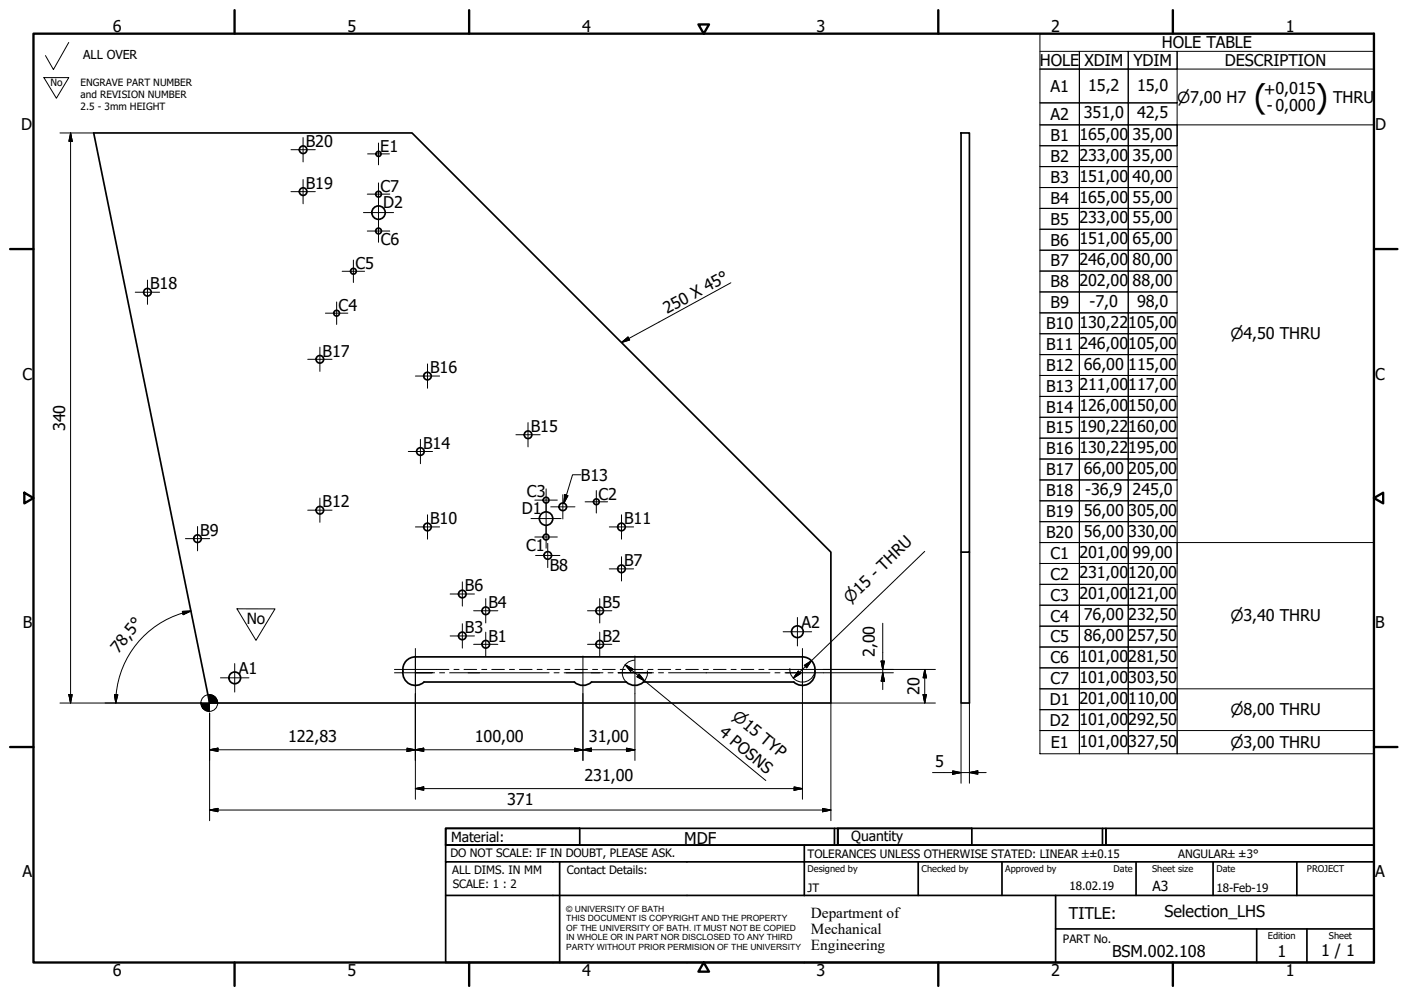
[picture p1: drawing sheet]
<svg xmlns="http://www.w3.org/2000/svg" width="420mm" height="297mm" viewBox="0 0 420 297" stroke-linecap="round" stroke-linejoin="round" font-family="sans-serif">
<!-- layer: Visible (ISO) -->
<g fill="none" stroke="#000" stroke-width=".51">
<path d="M28 39.7h95l124.9 125v45h-185.4zM286.8 39.7h2.5v125h-2.5zM286.8 164.7v45h2.5v-45M126.5 203.4h44.9M171.4 203.4a3.8 3.8 0 0 0 5.1 0M176.5 203.4h10.4M186.9 203.4a3.8 3.8 0 0 0 5.1 0M192 203.4h44.9M236.9 203.4a3.9 3.9 0 0 0 4.5 .4 3.9 3.9 0 0 0 1.8-4.2 3.8 3.8 0 0 0-3.7-3.7h-115.5a4 4 0 0 0-3.8 4.9 3.8 3.8 0 0 0 2.3 3.3 3.8 3.8 0 0 0 4-.7"/>
<circle cx="90.5" cy="44.7" r="1.13"/>
<circle cx="90.5" cy="57.1" r="1.13"/>
<circle cx="113" cy="45.9" r=".75"/>
<circle cx="113" cy="57.9" r=".86"/>
<circle cx="113" cy="68.9" r=".86"/>
<circle cx="113" cy="63.4" r="2"/>
<circle cx="44" cy="87.2" r="1.13"/>
<circle cx="100.4" cy="93.4" r=".86"/>
<circle cx="105.5" cy="80.9" r=".86"/>
<circle cx="95.5" cy="107.2" r="1.13"/>
<circle cx="127.6" cy="112.2" r="1.13"/>
<circle cx="125.4" cy="134.7" r="1.13"/>
<circle cx="157.6" cy="129.7" r="1.13"/>
<circle cx="95.5" cy="152.2" r="1.13"/>
<circle cx="127.6" cy="157.2" r="1.13"/>
<circle cx="163" cy="149.2" r=".86"/>
<circle cx="163" cy="154.7" r="2"/>
<circle cx="167.9" cy="151.1" r="1.13"/>
<circle cx="178" cy="149.6" r=".86"/>
<circle cx="185.5" cy="157.2" r="1.13"/>
<circle cx="58.9" cy="160.7" r="1.13"/>
<circle cx="138" cy="177.2" r="1.13"/>
<circle cx="163" cy="160.2" r=".86"/>
<circle cx="163.5" cy="165.6" r="1.13"/>
<circle cx="185.5" cy="169.6" r="1.13"/>
<circle cx="138" cy="189.6" r="1.13"/>
<circle cx="145" cy="182.2" r="1.13"/>
<circle cx="145" cy="192.1" r="1.13"/>
<circle cx="179" cy="182.2" r="1.13"/>
<circle cx="179" cy="192.1" r="1.13"/>
<circle cx="237.9" cy="188.4" r="1.75"/>
<circle cx="70.1" cy="202.2" r="1.75"/>
</g>
<!-- layer: Border (ISO) -->
<g fill="none" stroke="#000" stroke-width=".7">
<path d="M10 10h400v277h-400zM70 3v7M140 3v7M208.4 7.3h3.2l-1.6 2.7zM280 3v7M350 3v7M3 74.3h7M410 74.3h7M7.3 146.9l2.7 1.6-2.7 1.6zM410 148.5l2.7-1.6v3.2zM3 222.8h7M410 222.8h7"/>
<path d="M70 287v7M140 287v7M210 287l1.6 2.8h-3.2zM280 287v7M350 287v7"/>
</g>
<!-- layer: Title (ISO) -->
<g fill="none" stroke="#000" stroke-width=".51">
<path d="M133 247h40v5h-40zM133 247h117v5h-117zM133 257v-5h277v5M133 257h277v30h-277zM167 257v30M240 252v15M249 247v5M250 247h40v5h-40zM250 247h80v5h-80zM274 257v10M299 257v10M329 247v5"/>
<path d="M330 247h80v5h-80zM339 257v10M362 257v10M387 257v10M133 267h277M315 277h95M315 267v20M375 277v10M390 277v10"/>
</g>
<!-- layer: Sketch Geometry (ISO) -->
<path d="M20.5 12.7l-4.6 8.1-2.3-4.2M13.1 23.1h7.4l-3.7 6.2zM70.7 181.6h11.4l-5.7 9.4zM62.5 209.7h.1" fill="none" stroke="#000" stroke-width=".3"/>
<path d="M76.3 200.4h.1" fill="none" stroke="#fff" stroke-width=".3"/>
<!-- layer: Dimension (ISO) -->
<g fill="none" stroke="#000" stroke-width=".3">
<path d="M17.9 39.7h10.1M21.1 39.7l.4 2.4h-.9zM21.1 39.7v170M275.9 164.4l-39.2 37.9M54.4 182.3l2.6-.1-2.3 1.1zM57 182.2a28 28 0 0 0-22.3 25M185.8 199.8l-.1 .8M186.6 198.3l2.2 1.2-.6 .7zM186.6 198.3l41.9 34.5M189.3 196.9a3.8 3.8 0 0 0-3.4 2.7M235.7 199.8l.1 .8M235.7 199.4v.2"/>
<path d="M240 198.4l2.1-1.4-1.4 2.1zM245.7 199.7h33.4M262.9 197.2h1l-.5 2.5zM263.4 185.9v19.8M275.9 199.7l.6 2.4h-1zM275.9 199.7v10M17.9 209.7h42.1M20.6 207.1h.9l-.4 2.6zM34.2 207.1l1 .1-.7 2.5zM34.6 207.2l-.1 2.5M62.5 212.6v32.2M124 206.9v31.5"/>
<path d="M173.9 206.9v19.9M185.7 200.8l.3 1.4 .9 1.2M189.5 206.9v19.9M190.7 201.1l1.6 1.9-2.2-1.2zM193.2 200.1v.5M193.2 200.8l-.3 1.4-.9 1.2M235.9 200.8a3.8 3.8 0 0 0 3.4 2.6M238.2 200.2l.7 .7-2.2 1.4zM239.5 206.9v31.5M243 200.8a3.8 3.8 0 0 1-3.5 2.6M243.2 200.2l-.1 .4M245.7 200.6h20.9"/>
<path d="M263.4 200.6l.5 2.6h-1zM275.5 207.1h1l-.6 2.6zM279.1 209.7h-31.2v35.1M286.8 209.7v23.9M289.3 209.7v23.9M62.5 223.6l2.5-.5v1zM62.5 223.6h127M121.5 223.1l2.5 .5-2.5 .5zM124 235.2l2.4-.5v1zM124 223.6l2.4-.5v1zM124 235.2h115.5M171.4 223.1l2.5 .5-2.5 .5z"/>
<path d="M173.9 223.6l2.5-.5v1zM186.9 223.1l2.6 .5-2.6 .5zM237 234.7l2.5 .5-2.5 .5zM278.3 230.4h16M284.3 229.9l2.5 .5-2.5 .5zM289.3 230.4l2.5-.5v1zM62.5 241.6l2.5-.5v1zM62.5 241.6h185.4M245.4 241.1l2.5 .5-2.5 .5z"/>
<circle cx="62.5" cy="209.7" r="2.51"/>
</g>
<g fill="#000" stroke="#000" stroke-width=".3">
<path d="M21.1 39.7l.4 2.4zM21.1 39.7l.4 2.4h-.9zM54.7 183.3l2.3-1.1zM54.4 182.3l2.6-.1-2.3 1.1zM186.6 198.3l2.2 1.2zM186.6 198.3l2.2 1.2-.6 .7zM242.1 197l-1.4 2.1zM240 198.4l2.1-1.4-1.4 2.1zM262.9 197.2l.5 2.5zM262.9 197.2h1l-.5 2.5zM20.6 207.1l.5 2.6zM20.6 207.1h.9l-.4 2.6z"/>
<path d="M34.2 207.1l.3 2.6zM34.2 207.1l1 .1-.7 2.5zM60 209.7l.7 1.7-.5-.8zM60 209.7l1.5 2.3-.8-.6zM60 209.7l2.5 2.5-1-.2zM62.5 209.7h2.5zM62.5 207.1l2.5 2.6h-2.5zM62.5 207.1v5.1zM60 209.7h2.5v2.5zM60 209.7h2.5zM64.2 207.9l.6 .8 .2 1zM63.4 207.3l.8 .6 .8 1.8z"/>
<path d="M62.5 207.1l.9 .2 1.6 2.4zM190.1 201.8l2.2 1.2zM190.7 201.1l1.6 1.9-2.2-1.2zM238.2 200.2l-1.5 2.1zM238.2 200.2l.7 .7-2.2 1.4zM263.4 200.6l.5 2.6zM263.4 200.6l.5 2.6h-1zM275.5 207.1l.4 2.6zM275.5 207.1h1l-.6 2.6zM275.9 199.7l.6 2.4zM275.9 199.7l.6 2.4h-1zM62.5 223.6l2.5-.5z"/>
<path d="M62.5 223.6l2.5-.5v1zM121.5 224.1l2.5-.5zM121.5 223.1l2.5 .5-2.5 .5zM124 235.2l2.4-.5zM124 235.2l2.4-.5v1zM124 223.6l2.4-.5zM124 223.6l2.4-.5v1zM171.4 224.1l2.5-.5zM171.4 223.1l2.5 .5-2.5 .5zM173.9 223.6l2.5-.5zM173.9 223.6l2.5-.5v1zM186.9 224.1l2.6-.5z"/>
<path d="M186.9 223.1l2.6 .5-2.6 .5zM237 235.7l2.5-.5zM237 234.7l2.5 .5-2.5 .5zM284.3 230.9l2.5-.5zM284.3 229.9l2.5 .5-2.5 .5zM289.3 230.4l2.5-.5zM289.3 230.4l2.5-.5v1zM62.5 241.6l2.5-.5zM62.5 241.6l2.5-.5v1zM245.4 242.1l2.5-.5zM245.4 241.1l2.5 .5-2.5 .5z"/>
</g>
<!-- layer: Symbol (ISO) -->
<g fill="none" stroke="#000" stroke-width=".3">
<path d="M310.3 15.3h11.8v5.3h-11.8h11.8v10.1h-11.8h11.8v6.5h-11.8h11.8v6.3h-11.8h11.8v6.2h-11.8h11.8v6.2h-11.8h11.8v6.3h-11.8h11.8v6.2h-11.8h11.8v6.2h-11.8h11.8v6.2h-11.8h11.8v6.3h-11.8h11.8v6.2h-11.8h11.8v6.2h-11.8h11.8v6.3h-11.8h11.8v6.2h-11.8h11.8v6.2h-11.8h11.8v6.2h-11.8h11.8v6.3h-11.8h11.8v6.2h-11.8h11.8v6.2h-11.8h11.8v6.3h-11.8h11.8v6.2h-11.8h11.8v6.2h-11.8h11.8v6.2h-11.8h11.8v6.3h-11.8h11.8v6.2h-11.8h11.8v6.2h-11.8h11.8v6.3h-11.8h11.8v6.2h-11.8h11.8v6.2h-11.8h11.8v6.3h-11.8h11.8v6.2h-11.8h11.8v6.9v-6.9h14.6v6.9v-6.9h14.6v6.9v-6.9h58.7v6.9M310.3 10h99.7v214.8h-99.7zM322.1 15.3h14.6v5.3h-14.6zM336.7 15.3h14.6v5.3h-14.6zM410 15.3h-58.7v5.3h58.7M322.1 20.6h14.6v10.1h-14.6zM322.1 30.7h14.6v6.5h-14.6zM322.1 37.2h14.6v6.3h-14.6zM336.7 20.6h14.6v10.1h-14.6zM336.7 30.7h14.6v6.5h-14.6zM336.7 37.2h14.6v6.3h-14.6zM322.1 43.5h14.6v6.2h-14.6z"/>
<path d="M322.1 49.7h14.6v6.2h-14.6zM322.1 55.9h14.6v6.3h-14.6zM336.7 43.5h14.6v6.2h-14.6zM336.7 49.7h14.6v6.2h-14.6zM336.7 55.9h14.6v6.3h-14.6zM351.3 43.5v-6.3h58.7v6.3M322.1 62.2h14.6v6.2h-14.6zM322.1 68.4h14.6v6.2h-14.6zM322.1 74.6h14.6v6.2h-14.6zM336.7 62.2h14.6v6.2h-14.6zM336.7 68.4h14.6v6.2h-14.6zM336.7 74.6h14.6v6.2h-14.6z"/>
<path d="M218.1 84.3l-32.6 17.9M322.1 80.8h14.6v6.3h-14.6zM322.1 87.1h14.6v6.2h-14.6zM322.1 93.3h14.6v6.2h-14.6zM322.1 99.5h14.6v6.3h-14.6zM336.7 80.8h14.6v6.3h-14.6zM336.7 87.1h14.6v6.2h-14.6zM336.7 93.3h14.6v6.2h-14.6zM336.7 99.5h14.6v6.3h-14.6zM185.5 102.2l1.9-1.7 .5 .9zM322.1 105.8h14.6v6.2h-14.6zM322.1 112h14.6v6.2h-14.6z"/>
<path d="M322.1 118.2h14.6v6.2h-14.6zM336.7 105.8h14.6v6.2h-14.6zM336.7 112h14.6v6.2h-14.6zM336.7 118.2h14.6v6.2h-14.6zM322.1 124.4h14.6v6.3h-14.6zM322.1 130.7h14.6v6.2h-14.6zM322.1 136.9h14.6v6.2h-14.6zM336.7 124.4h14.6v6.3h-14.6zM336.7 130.7h14.6v6.2h-14.6zM336.7 136.9h14.6v6.2h-14.6zM168.5 147.5l1 .3-1.2 2.3zM173.4 141.6h-2.5l-2.6 8.5"/>
<path d="M322.1 143.1h14.6v6.3h-14.6zM322.1 149.4h14.6v6.2h-14.6zM322.1 155.6h14.6v6.2h-14.6zM336.7 143.1h14.6v6.3h-14.6zM336.7 149.4h14.6v6.2h-14.6zM336.7 155.6h14.6v6.2h-14.6zM322.1 161.8h14.6v6.2h-14.6zM322.1 168h14.6v6.3h-14.6zM322.1 174.3h14.6v6.2h-14.6zM336.7 161.8h14.6v6.2h-14.6zM336.7 168h14.6v6.3h-14.6zM336.7 174.3h14.6v6.2h-14.6z"/>
<path d="M351.3 168v-6.2h58.7v6.2M322.1 180.5h14.6v6.2h-14.6zM322.1 186.7h14.6v6.3h-14.6zM322.1 193h14.6v6.2h-14.6zM322.1 199.2h14.6v6.2h-14.6zM336.7 180.5h14.6v6.2h-14.6zM336.7 186.7h14.6v6.3h-14.6zM336.7 193h14.6v6.2h-14.6zM336.7 199.2h14.6v6.2h-14.6zM322.1 205.4h14.6v6.3h-14.6zM322.1 211.7h14.6v6.2h-14.6zM336.7 205.4h14.6v6.3h-14.6z"/>
<path d="M336.7 211.7h14.6v6.2h-14.6zM351.3 211.7v-6.3h58.7v6.3"/>
</g>
<path d="M185.5 102.2l1.9-1.7zM185.5 102.2l1.9-1.7 .5 .9zM168.5 147.5l-.2 2.6zM168.5 147.5l1 .3-1.2 2.3z" fill="#000" stroke="#000" stroke-width=".3"/>
<!-- layer: Center Mark (ISO) -->
<g fill="none" stroke="#000" stroke-width=".3">
<path d="M86.8 44.6h7.3M86.8 57.2h7.3M90.4 41v7.3M90.4 53.5v7.3M109.6 57.9h6.7M109.7 45.9h6.5M112.9 42.7v6.5M112.9 54.6v6.7M112.9 58.9v9M105.5 77.6v6.7M108.5 63.4h9M109.6 68.9h6.7"/>
<path d="M112.9 65.6v6.6M40.4 87.2h7.2M44 83.5v7.3M97.1 93.4h6.7M100.5 90.1v6.7M102.1 80.9h6.7M91.8 107.2h7.3M95.5 103.5v7.3M124 112.1h7.2M127.6 108.5v7.3M121.8 134.6h7.3M125.5 131v7.3"/>
<path d="M153.9 129.7h7.3M157.6 126v7.3M58.9 157v7.3M91.8 152.2h7.3M95.5 148.5v7.3M124 157.1h7.2M127.6 153.5v7.3M158.5 154.7h8.9M159.6 149.1h6.7M163 145.8v6.7M163 150.2v9M163 156.8v6.7"/>
<path d="M164.3 151.2h7.3M168 147.5v7.3M174.6 149.7h6.7M177.9 146.3v6.7M181.8 157.1h7.3M185.5 153.5v7.3M55.3 160.6h7.3M134.3 177.2h7.3M138 173.5v7.3M144.9 178.5v7.3M159.6 160.2h6.7M159.8 165.7h7.3"/>
<path d="M163.4 162v7.3M179 178.5v7.3M181.8 169.7h7.3M185.5 166v7.3M70 197.9v8.5M124 193.4v11.2M124 195.7v4.9h-6.3M134.3 189.7h7.3M138 186v7.3M141.3 182.1h7.3M141.3 192.2h7.3M144.9 188.5v7.3"/>
<path d="M173.9 195.7v11.2M175.3 192.2h7.3M175.3 182.1h7.3M179 188.5v7.3M189.5 195.7v11.2M233.7 188.4h8.5M238 184.2v8.4M239.5 193.4v11.2M239.5 195.7v11.2M65.8 202.1h8.5M124 200.6v6.3M128.9 200.6h-4.9h5.7"/>
<path d="M131.2 200.6h1.5M134.2 200.6h29.7M165.3 200.6h1.5M168.3 200.6h5.6M169 200.6h10M176.4 200.6h3.5M181.4 200.6h1.5M184.4 200.6h5.1h-5.1M194.5 200.6h-5h5.5M196.5 200.6h1.5M199.5 200.6h30.2M231.2 200.6h1.5"/>
<path d="M234.3 200.6h5.2M234.5 200.6h11.2"/>
</g>
<!-- layer: Centerline (ISO) -->
<g fill="none" stroke="#000" stroke-width=".3">
<path d="M117.7 199.7h16.3M135.5 199.7h1.5M138.5 199.7h3.7M143.7 199.7h1.5M146.7 199.7h3.8M152 199.7h1.5M155 199.7h3.8M160.3 199.7h1.5M163.3 199.7h3.7M168.6 199.7h1.5M171.6 199.7h3.7M176.8 199.7h1.5"/>
<path d="M179.8 199.7h3.8M185.1 199.7h1.5M188.1 199.7h3.8M193.4 199.7h1.5M196.4 199.7h3.7M201.6 199.7h1.5M204.6 199.7h3.8M209.9 199.7h1.5M212.9 199.7h3.8M218.2 199.7h1.5M221.2 199.7h3.7M226.4 199.7h1.5"/>
<path d="M229.4 199.7h16.3"/>
</g>
<g font-size="9.7">
<text x="374.3" y="32.1">(</text>
<text x="392.6" y="32.1">)</text>
</g>
<g font-size="4.8">
<text x="33.7" y="9.6">6</text>
<text x="103.7" y="9.6">5</text>
<text x="173.7" y="9.6">4</text>
<text x="243.7" y="9.6">3</text>
<text x="313.7" y="9.6">2</text>
<text x="383.7" y="9.6">1</text>
<text x="346.7" y="14.4">HOLE TABLE</text>
<text x="310.3" y="19.7">HOLE</text>
<text x="323.6" y="19.7">XDIM</text>
<text x="338.2" y="19.7">YDIM</text>
<text x="365.5" y="19.7">DESCRIPTION</text>
<text x="313.5" y="27.4">A1</text>
<text x="324.7" y="27">15,2</text>
<text x="339.3" y="27">15,0</text>
<text x="377.1" y="28.3">+0,015</text>
<text x="313.5" y="35.7">A2</text>
<text x="323.4" y="35.3">351,0</text>
<text x="339.3" y="35.3">42,5</text>
<text x="378" y="33.2">- 0,000</text>
<text x="397.8" y="30.7">THRU</text>
<text x="6.3" y="38.9">D</text>
<text x="322.1" y="41.7">165,00</text>
<text x="338" y="41.7">35,00</text>
<text x="410.4" y="38.9">D</text>
<text x="91.2" y="43.8">B20</text>
<text x="113.5" y="45.4">E1</text>
<text x="313.5" y="42.1">B1</text>
<text x="322.1" y="47.9">233,00</text>
<text x="338" y="47.9">35,00</text>
<text x="313.5" y="48.4">B2</text>
<text x="91.2" y="56.3">B19</text>
<text x="113.6" y="57.2">C7</text>
<text x="313.5" y="54.6">B3</text>
<text x="322.1" y="54.2">151,00</text>
<text x="338" y="54.2">40,00</text>
<text x="114.4" y="62">D2</text>
<text x="313.5" y="60.8">B4</text>
<text x="322.1" y="60.4">165,00</text>
<text x="338" y="60.4">55,00</text>
<text x="313.5" y="67">B5</text>
<text x="322.1" y="66.6">233,00</text>
<text x="338" y="66.6">55,00</text>
<text x="113.6" y="73">C6</text>
<text x="313.5" y="73.2">B6</text>
<text x="322.1" y="72.8">151,00</text>
<text x="338" y="72.8">65,00</text>
<text x="106" y="80.2">C5</text>
<text x="313.5" y="79.5">B7</text>
<text x="322.1" y="79.1">246,00</text>
<text x="338" y="79.1">80,00</text>
<text x="44.8" y="86.3">B18</text>
<text x="313.5" y="85.7">B8</text>
<text x="322.1" y="85.3">202,00</text>
<text x="338" y="85.3">88,00</text>
<text x="101" y="92.7">C4</text>
<text x="199.1" y="93.8" transform="rotate(-29 199.1 93.8)">250 X 45°</text>
<text x="313.5" y="91.9">B9</text>
<text x="325.1" y="91.5">-7,0</text>
<text x="339.3" y="91.5">98,0</text>
<text x="312.2" y="98.2">B10</text>
<text x="322.1" y="97.8">130,22</text>
<text x="336.7" y="97.8">105,00</text>
<text x="96.2" y="106.3">B17</text>
<text x="312.2" y="104.4">B11</text>
<text x="322.1" y="104">246,00</text>
<text x="336.7" y="104">105,00</text>
<text x="6.7" y="113.2">C</text>
<text x="128.4" y="111.3">B16</text>
<text x="312.2" y="110.7">B12</text>
<text x="323.4" y="110.2">66,00</text>
<text x="336.7" y="110.2">115,00</text>
<text x="410.4" y="113.2">C</text>
<text x="312.2" y="116.8">B13</text>
<text x="322.1" y="116.4">211,00</text>
<text x="336.7" y="116.4">117,00</text>
<text x="312.2" y="123.1">B14</text>
<text x="322.1" y="122.7">126,00</text>
<text x="336.7" y="122.7">150,00</text>
<text x="19.5" y="128.6" transform="rotate(-90 19.5 128.6)">340</text>
<text x="158.4" y="128.8">B15</text>
<text x="312.2" y="129.3">B15</text>
<text x="322.1" y="128.9">190,22</text>
<text x="336.7" y="128.9">160,00</text>
<text x="126.3" y="133.9">B14</text>
<text x="312.2" y="135.5">B16</text>
<text x="322.1" y="135.1">130,22</text>
<text x="336.7" y="135.1">195,00</text>
<text x="173.4" y="143.3">B13</text>
<text x="312.2" y="141.8">B17</text>
<text x="323.4" y="141.4">66,00</text>
<text x="336.7" y="141.4">205,00</text>
<text x="157.2" y="148.3">C3</text>
<text x="178.6" y="149">C2</text>
<text x="312.2" y="148">B18</text>
<text x="323.8" y="147.6">-36,9</text>
<text x="338" y="147.6">245,0</text>
<text x="96.2" y="151.3">B12</text>
<text x="155.7" y="153.1">D1</text>
<text x="312.2" y="154.2">B19</text>
<text x="323.4" y="153.8">56,00</text>
<text x="336.7" y="153.8">305,00</text>
<text x="59.8" y="159.8">B9</text>
<text x="128.4" y="156.3">B10</text>
<text x="186.2" y="156.4">B11</text>
<text x="312.2" y="160.5">B20</text>
<text x="323.4" y="160">56,00</text>
<text x="336.7" y="160">330,00</text>
<text x="157" y="164.4">C1</text>
<text x="313.5" y="166.7">C1</text>
<text x="322.1" y="166.3">201,00</text>
<text x="338" y="166.3">99,00</text>
<text x="164.1" y="170.2">B8</text>
<text x="186.2" y="168.9">B7</text>
<text x="313.5" y="172.9">C2</text>
<text x="322.1" y="172.5">231,00</text>
<text x="336.7" y="172.5">120,00</text>
<text x="138.7" y="176.3">B6</text>
<text x="313.5" y="179.1">C3</text>
<text x="322.1" y="178.7">201,00</text>
<text x="336.7" y="178.7">121,00</text>
<text x="145.8" y="181.4">B4</text>
<text x="179.7" y="181.3">B5</text>
<text x="313.5" y="185.4">C4</text>
<text x="323.4" y="185">76,00</text>
<text x="336.7" y="185">232,50</text>
<text x="6.8" y="187.4">B</text>
<text x="138.7" y="188.8">B3</text>
<text x="145.8" y="191.4">B1</text>
<text x="179.7" y="191.4">B2</text>
<text x="239.2" y="187.2">A2</text>
<text x="313.5" y="191.6">C5</text>
<text x="323.4" y="191.2">86,00</text>
<text x="336.7" y="191.2">257,50</text>
<text x="410.4" y="187.4">B</text>
<text x="35.3" y="194.9" transform="rotate(-51 35.3 194.9)">78,5°</text>
<text x="261" y="196" transform="rotate(-90 261 196)">2,00</text>
<text x="313.5" y="197.8">C6</text>
<text x="322.1" y="197.4">101,00</text>
<text x="336.7" y="197.4">281,50</text>
<text x="71.3" y="200.9">A1</text>
<text x="322.1" y="203.7">101,00</text>
<text x="336.7" y="203.7">303,50</text>
<text x="274.4" y="207.3" transform="rotate(-90 274.4 207.3)">20</text>
<text x="313.5" y="204.1">C7</text>
<text x="322.1" y="209.9">201,00</text>
<text x="336.7" y="209.9">110,00</text>
<text x="313.3" y="210.3">D1</text>
<text x="86" y="221.2">122,83</text>
<text x="141.7" y="221.2">100,00</text>
<text x="175.7" y="221.2">31,00</text>
<text x="214.3" y="219" transform="rotate(39 214.3 219)">4 POSNS</text>
<text x="313.3" y="216.6">D2</text>
<text x="322.1" y="216.1">101,00</text>
<text x="336.7" y="216.1">292,50</text>
<text x="313.5" y="223.1">E1</text>
<text x="322.1" y="222.7">101,00</text>
<text x="336.7" y="222.7">327,50</text>
<text x="174.4" y="232.8">231,00</text>
<text x="279" y="228.8">5</text>
<text x="151.3" y="240">371</text>
<text x="204.2" y="251.6">MDF</text>
<text x="6.7" y="261.7">A</text>
<text x="410.4" y="261.7">A</text>
<text x="319" y="274.2">TITLE:</text>
<text x="347.5" y="273.5">Selection_LHS</text>
<text x="331.9" y="285.3">BSM.002.108</text>
<text x="381.2" y="285.3">1</text>
<text x="394.2" y="285">1 / 1</text>
<text x="33.7" y="291">6</text>
<text x="103.7" y="290.9">5</text>
<text x="173.7" y="290.9">4</text>
<text x="243.7" y="291">3</text>
<text x="313.7" y="291">2</text>
<text x="383.7" y="290.9">1</text>
</g>
<g font-size="4.6">
<text x="351.3" y="30.7">⌀7,00 H7</text>
<text x="367.2" y="101.2">⌀4,50 THRU</text>
<text x="253.7" y="180.1" transform="rotate(-44 253.7 180.1)">⌀15 - THRU</text>
<text x="367.2" y="185.3">⌀3,40 THRU</text>
<text x="73.6" y="186">No</text>
<text x="218.3" y="214.2" transform="rotate(39 218.3 214.2)">⌀15 TYP</text>
<text x="367.2" y="213.3">⌀8,00 THRU</text>
<text x="367.2" y="223">⌀3,00 THRU</text>
<text x="242" y="273.7">Department of</text>
<text x="242" y="278.4">Mechanical</text>
<text x="242" y="283.2">Engineering</text>
</g>
<g font-size="4.1">
<text x="134.6" y="251.1">Material:</text>
<text x="254" y="250.8">Quantity</text>
<text x="343.9" y="265.6">A3</text>
</g>
<text font-size="3.7" x="24.8" y="17.6">ALL OVER</text>
<g font-size="3.5">
<text x="134.4" y="255.6">DO NOT SCALE: IF IN DOUBT, PLEASE ASK.</text>
<text x="241" y="256">TOLERANCES UNLESS OTHERWISE STATED: LINEAR ±±0.15</text>
<text x="351.6" y="256">ANGULAR±±3°</text>
<text x="134.9" y="260.6">ALL DIMS. IN MM</text>
<text x="169.2" y="260.6">Contact Details:</text>
<text x="135.1" y="264.8">SCALE: 1 : 2</text>
<text x="241" y="266">JT</text>
<text x="319.2" y="265.5">18.02.19</text>
<text x="363" y="266">18-Feb-19</text>
<text x="317.2" y="281.2">PART No.</text>
</g>
<g font-size="3">
<text x="15.1" y="25.8">No</text>
<text x="24.1" y="25.7">ENGRAVE PART NUMBER</text>
<text x="24.1" y="29.3">and REVISION NUMBER</text>
<text x="24.1" y="32.8">2.5 - 3mm HEIGHT</text>
</g>
<g font-size="2.8">
<text x="241" y="260.1">Designed by</text>
<text x="275" y="260.1">Checked by</text>
<text x="300" y="260.1">Approved by</text>
<text x="332.3" y="260">Date</text>
<text x="343.8" y="260.1">Sheet size</text>
<text x="363" y="260">Date</text>
<text x="390" y="260.1">PROJECT</text>
<text x="378.4" y="280.1">Edition</text>
<text x="396.6" y="280.1">Sheet</text>
</g>
<g font-size="2.5">
<text x="169" y="271.9">© UNIVERSITY OF BATH</text>
<text x="169" y="274.7">THIS DOCUMENT IS COPYRIGHT AND THE PROPERTY</text>
<text x="169" y="277.5">OF THE UNIVERSITY OF BATH. IT MUST NOT BE COPIED</text>
<text x="169" y="280.4">IN WHOLE OR IN PART NOR DISCLOSED TO ANY THIRD</text>
<text x="169" y="283.2">PARTY WITHOUT PRIOR PERMISION OF THE UNIVERSITY</text>
</g>
</svg>
